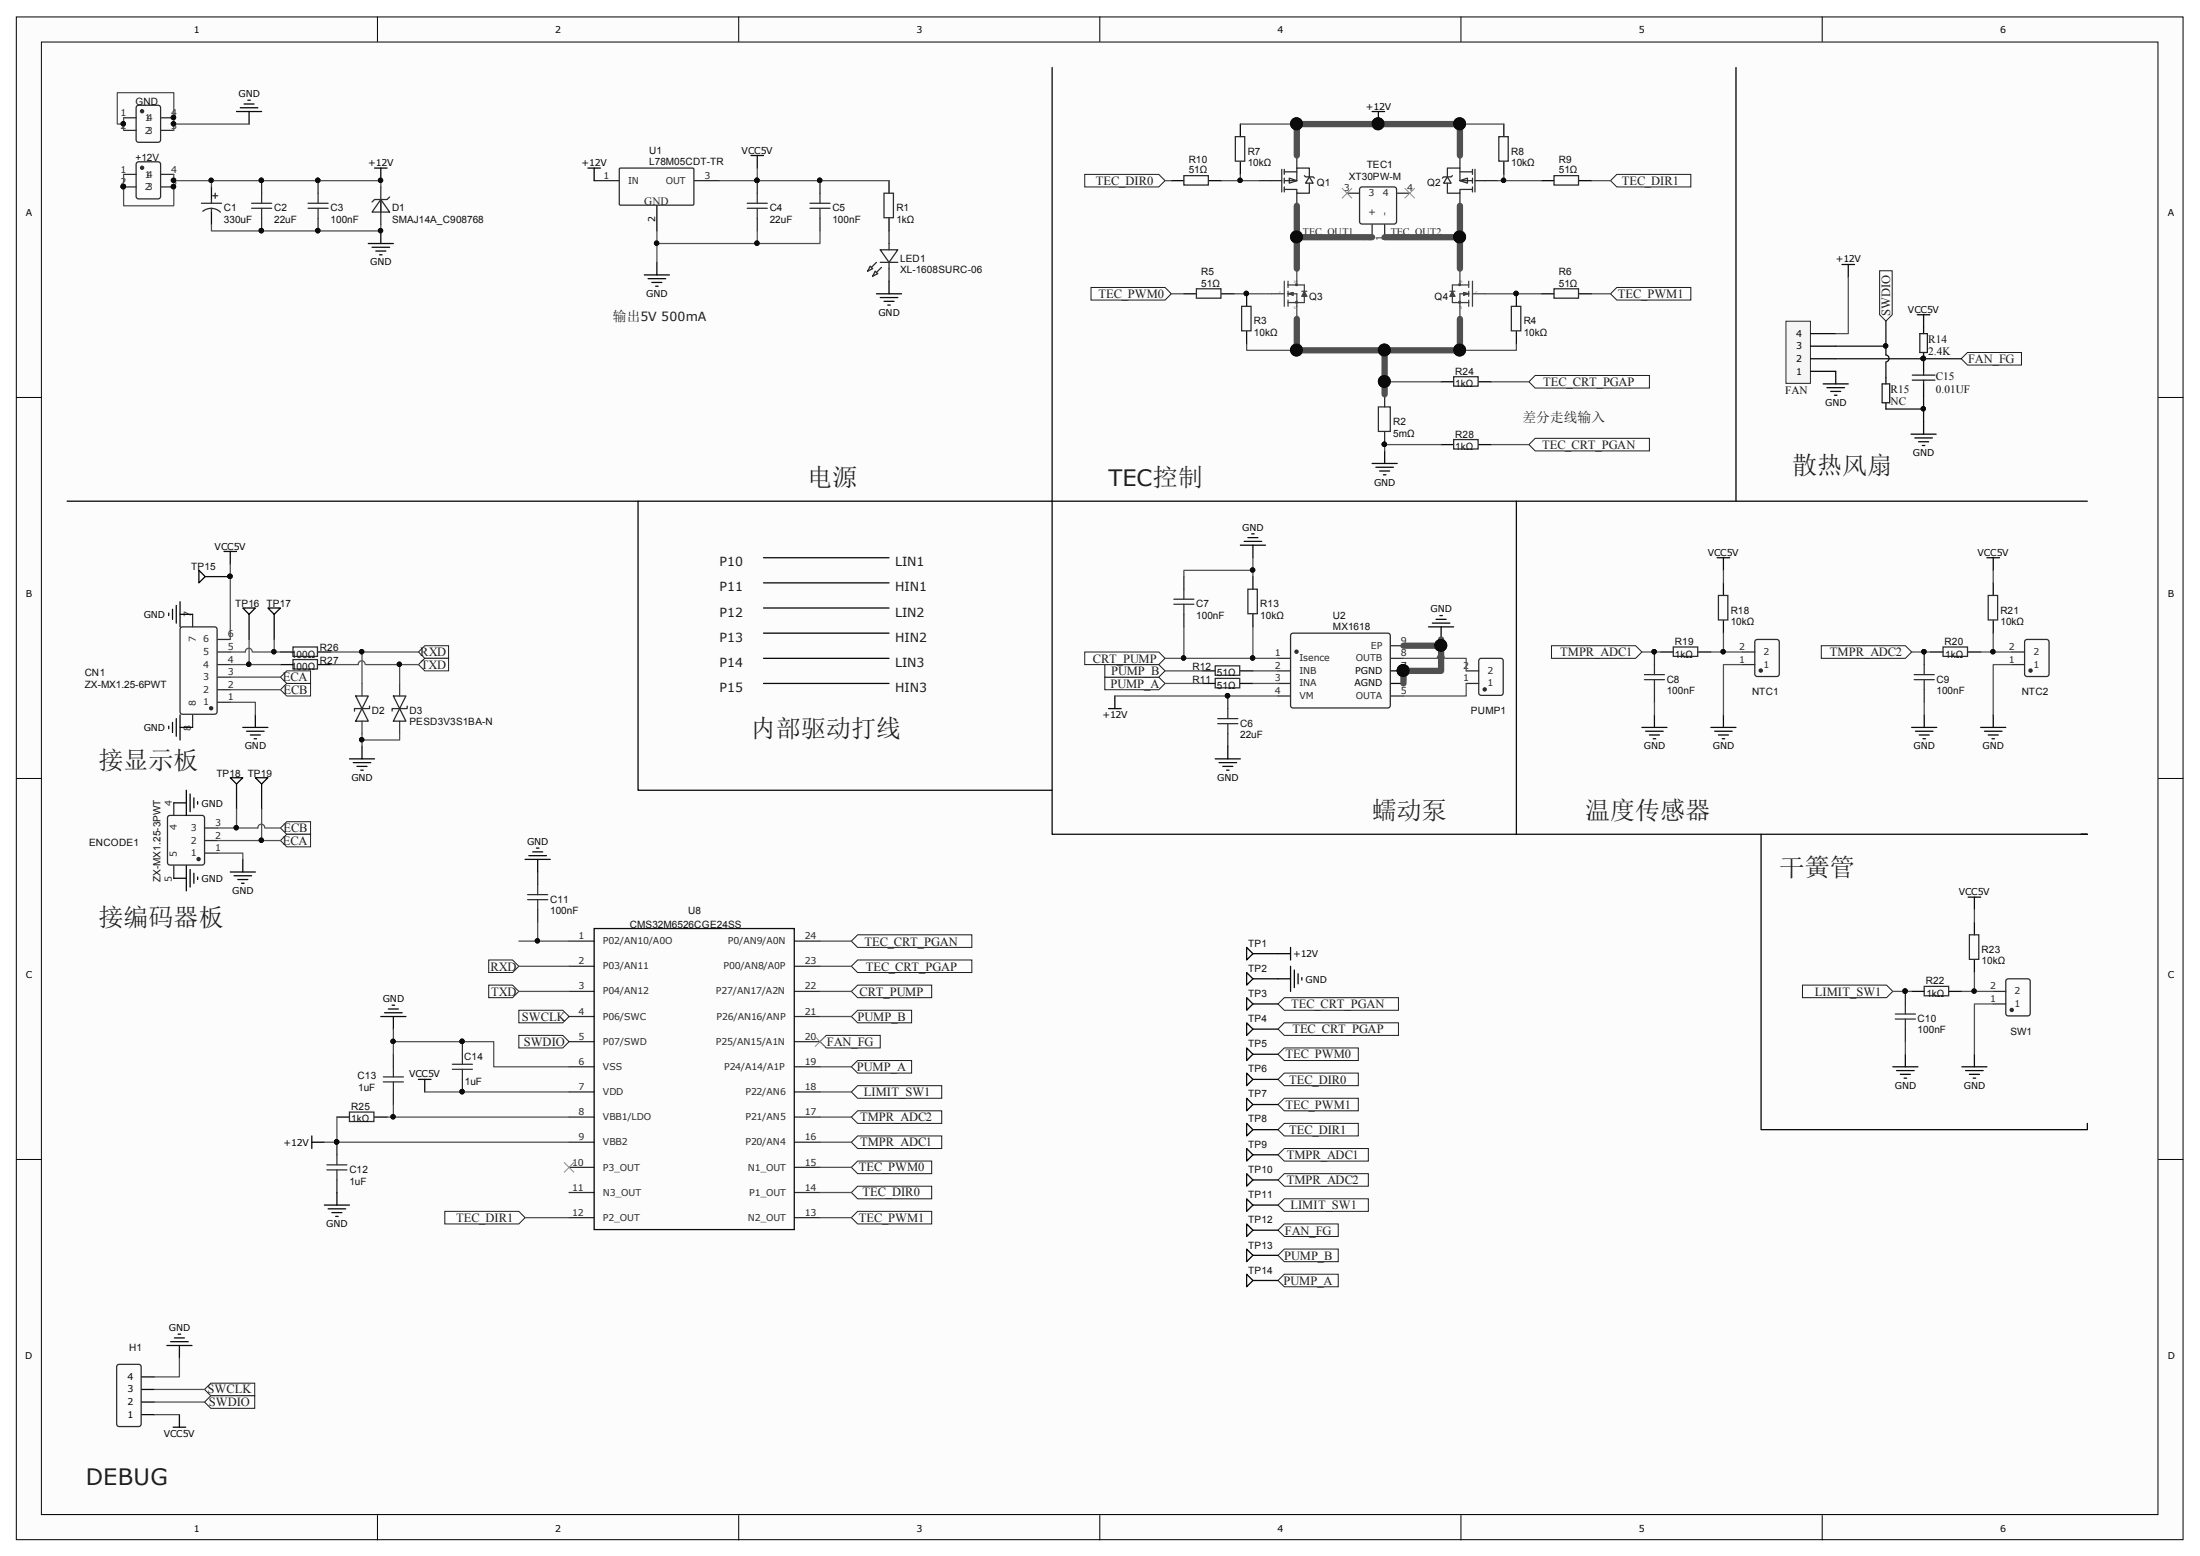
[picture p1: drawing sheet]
<svg xmlns="http://www.w3.org/2000/svg" width="297mm" height="210mm" viewBox="0 0 297 210" stroke-linecap="round" stroke-linejoin="round" font-family="sans-serif">
<path d="M2.3 2.4h292.3v205.4h-292.3z" fill="#fcfcfc"/>
<path d="M2.2 2.3h292.4v205.5h-292.4z" fill="none" stroke="#000" stroke-width=".13"/>
<path d="M5.7 5.8h285.6v198.6h-285.6z" fill="#fcfcfc"/>
<g fill="none" stroke="#000" stroke-width=".13">
<path d="M5.6 5.7h285.7v198.7h-285.7zM50.9 2.2v3.4M99.7 2.2v3.4M148.4 2.2v3.4M197.2 2.2v3.4M245.9 2.2v3.4M2.2 53.6h3.4M291.3 53.6h3.4M2.2 105.1h3.4M291.3 105.1h3.4M2.2 156.5h3.4M291.3 156.5h3.4"/>
<path d="M50.9 204.5v3.4M99.7 204.5v3.4M148.4 204.5v3.4M197.2 204.5v3.4M245.9 204.5v3.4"/>
</g>
<g fill="none" stroke="#292929" stroke-width=".17">
<path d="M27.2 27.4h2.7M27.4 28.5a1.78 1.78 0 0 1 2.3 .1M28.5 26.9v.5M28.5 28.1v.5M28.7 26.4h.7M29 26.1v.7M35.3 24.4v1.7M35.3 29.5v1.7M42.9 24.4v1.7M42.9 29.5v1.7M51.4 26.9l1.2 1.7h-2.4zM51.4 25.2v5.1"/>
<path d="M52.6 26.6l-.4 .3h-1.6l-.4 .4M80.2 24.4h3.4M83.6 22.7h10v4.9h-10zM93.7 24.4h3.4M102.2 24.4v1.7M102.2 29.5v1.7M110.7 24.4v1.7M110.7 29.5v1.7M117.4 35.9l.4 .4-.7 .3zM118.1 36.6l.4 .3-.7 .4zM118.3 35.4l-.7 .7M118.8 33.7h2.4l-1.2 1.7z"/>
<path d="M118.8 35.4h2.4M119 36.1l-.7 .7M119.3 26.1h1.3v3.3h-1.3zM120 31.2v2.5M120 35.4v2.5M161.5 39h3.3v1.2h-3.3zM169.9 24.4h3.1M173 22.8v3.1M173.3 23.2h1.7M173.3 22.8v.7M173.3 24v.7M173.3 25.2v.7"/>
<path d="M174 24l1 .4-1 .3zM175 21v1.7M175 26.1v1.7M176 23.7l.2 .2h1l.2 .1M176.7 23.9l.5 .8h-1zM176.7 24.7v1.4h-1.7v-.5h-1.7M176.7 23.9v-1.2h-1.7v1.7h-1.7M181.8 26.1h1.7M183.7 25.3l4.5-.1 .2 .2 .1 4.5-.2 .3h-4.5l-.3-.1v-4.5zM185.2 30.3v1.7M186.9 30.3v1.7M188.6 26.1h1.7"/>
<path d="M195.3 23.9l.6 .8h-1.1zM195.3 24.7v1.4h1.7v-.5h1.7M195.3 23.9v-1.2h1.7v1.7h1.7M196 23.7l-.1 .2h-1.1l-.1 .1M197 24.4l1.1-.4v.7zM197 23.2h1.7M197 21v1.7M197 26.1v1.7M198.7 22.8v.7M198.7 24v.7M198.7 25.2v.7M199.1 24.4h3"/>
<path d="M199.1 22.8v3.1M209.7 39h3.3v1.2h-3.3zM167.6 41.3h1.2v3.3h-1.2zM204 41.3h1.3v3.3h-1.3z"/>
</g>
<g fill="none" stroke="#000" stroke-width=".17">
<path d="M31.9 15h3.4M32.4 14.5h2.4M32.9 14h1.4M33.4 13.5h.4M33.6 15v1.7M185.2 15h1.7M186 15v1.7M28.5 25.2v1.7M28.5 28.6v1.7M49.7 32.9h3.4M50.2 33.4h2.4M50.6 22.7h1.6"/>
<path d="M50.7 33.9h1.4M51.2 34.4h.4M51.4 22.7v1.7M51.4 31.2v1.7M79.3 22.7h1.7M80.2 22.7v1.7M87 37.1h3.4M87.5 37.6h2.3M88 38.1h1.3M88.5 38.6h.3M88.7 27.8v3.4M88.7 35.4v1.7"/>
<path d="M101.4 21h1.7M102.2 21v1.7M118.3 39.6h3.4M120 24.4v1.7M120 29.5v1.7M120 37.9v1.7M159.8 39.6h1.7M164.9 39.6h1.7M168.3 39.6v1.7M204.7 39.6v1.7M208 39.6h1.7M213.1 39.6h1.7"/>
<path d="M118.8 40.2h2.4M119.3 40.7h1.4M119.8 41.2h.4M168.3 44.7v1.7M204.7 44.7v1.7M185.2 62.5h3.4M185.7 63.1h2.4M186.2 63.6h1.4M186.7 64.1h.3M186.9 60.8v1.7"/>
</g>
<g fill="none" stroke="#303030" stroke-width=".17">
<path d="M34 28.1h2.7M34 27.4h2.7M35.3 26.1v1.3M35.3 28.1v1.4M41.6 28.1h2.7M41.6 27.4h2.7M42.9 26.1v1.3M42.9 28.1v1.4M100.8 28.1h2.8M100.8 27.4h2.8M102.2 26.1v1.3M102.2 28.1v1.4"/>
<path d="M109.3 28.1h2.7M109.3 27.4h2.7M110.7 26.1v1.3M110.7 28.1v1.4"/>
</g>
<g fill="#0e0e0e" stroke="#0e0e0e" stroke-width=".13">
<circle cx="35.3" cy="31.1" r=".3"/>
<circle cx="35.3" cy="24.3" r=".3"/>
<circle cx="42.9" cy="31.1" r=".3"/>
<circle cx="42.9" cy="24.3" r=".3"/>
<circle cx="51.4" cy="31.1" r=".3"/>
<circle cx="51.4" cy="24.3" r=".3"/>
<circle cx="102.2" cy="24.3" r=".3"/>
<circle cx="110.6" cy="24.3" r=".3"/>
<circle cx="186" cy="16.7" r=".8"/>
<circle cx="168.2" cy="39.6" r=".3"/>
<circle cx="204.6" cy="39.6" r=".3"/>
</g>
<g fill="none" stroke="#434343" stroke-width=".17">
<path d="M171.6 39.6h1.7M173.3 37.9v3.4M173.8 38.5h2.2v1.1M173.8 39.6h1.2v3.4M173.8 37.9v.9M173.8 39.3v.7M173.8 39.6l.7 .2M174.2 39.6l.3 .2M174.5 39.5l-.7 .1M174.5 39.5v.3M174.5 39.5l-.5 .1 .5 .2M175 36.3v2.2"/>
<path d="M175.7 39.3h.7M176 39.8v1h-2.2M176 39.3l.4 .7h-.7zM176 39.6l.2 .4M176 39.6l-.1 .4M176 39.6l.2 .2M176 39.6l-.1 .2M195.7 39.3h.7M196 39.8v1h2.2M196 39.3l.4 .7h-.7zM196 39.6l-.1 .4M196 39.6l.2 .4"/>
<path d="M196 39.6l-.1 .2M196 39.6l.2 .2M197 36.3v2.2M197.5 39.5l.7 .1M197.5 39.5v.3M197.5 39.5l.6 .1-.6 .2M197.9 39.6l-.4 .2M198.2 38.5h-2.2v1.1M198.2 39.6h-1.2v3.4M198.2 37.9v.9M198.2 39.3v.7M198.2 39.6l-.7 .2"/>
<path d="M198.7 39.6h1.7M198.7 37.9v3.4M173.8 40.5v.8M198.2 40.5v.8"/>
<circle cx="175" cy="38.4" r=".13"/>
<circle cx="197" cy="38.4" r=".13"/>
<circle cx="175" cy="40.8" r=".13"/>
<circle cx="197" cy="40.8" r=".13"/>
</g>
<g fill="#fefefe" stroke="#1c1c1c" stroke-width=".13">
<path d="M147.3 38.8h9.9l.9 .8-.9 .9h-9.9z" fill-rule="evenodd"/>
<path d="M218.2 38.8h10v1.7h-10l-.8-.9z" fill-rule="evenodd"/>
</g>
<path d="M167.4 16.7v1.7M203 16.7v1.7M158.1 24.4h1.7M163.2 24.4h1.7M167.4 21.8v1.7M203 21.8v1.7M208 24.4h1.7M213.1 24.4h1.7" fill="none" stroke="#000" stroke-width=".17"/>
<path d="M166.7 18.4h1.3v3.3h-1.3zM202.3 18.4h1.3v3.3h-1.3zM159.8 23.7h3.3v1.3h-3.3zM209.7 23.7h3.3v1.3h-3.3z" fill="none" stroke="#292929" stroke-width=".17"/>
<g fill="#fefefe" stroke="#1c1c1c" stroke-width=".13">
<path d="M146.4 23.5h10l.8 .9-.8 .8h-10z" fill-rule="evenodd"/>
<path d="M217.4 24.4l.8-.9h10v1.7h-10z" fill-rule="evenodd"/>
</g>
<g fill="none" stroke="#292929" stroke-width=".17">
<path d="M159.8 77.8v1.7M168.4 79.5h1.3v3.3h-1.3zM159.8 82.9v1.7M164 91.5h3.3v1.3h-3.3zM164 89.9h3.3v1.2h-3.3zM165.7 93.9v1.7M165.7 99v1.7M172.5 88.8h1.7M172.5 90.5h1.7M172.5 92.2h1.7M172.5 93.9h1.7M174.3 85.5h13.2l.1 .3v9.6l-.3 .1h-13l-.1-.3v-9.4z"/>
<path d="M187.7 88.8h1.7M187.7 93.9h1.7M187.7 87.1h1.7M197.9 90.5h1.7M197.9 92.2h1.7M199.7 88.9l2.8-.1 .3 .2 .1 4.5-.2 .3h-2.8l-.3-.1v-4.5z"/>
</g>
<g fill="#292929" stroke="#292929" stroke-width=".17">
<circle cx="175" cy="87.9" r=".21"/>
<circle cx="200.4" cy="93" r=".21"/>
</g>
<g fill="none" stroke="#000" stroke-width=".17">
<path d="M167.4 73.6h3.4M167.9 73.1h2.4M168.4 72.5h1.4M168.9 72h.4M169.1 73.6v1.7M169.1 77.8v1.7M149.6 95.6h1.7M150.5 93.9v1.7M162.3 92.2h1.7M162.3 90.5h1.7M167.4 92.2h1.7M167.4 90.5h1.7"/>
<path d="M169.1 82.9v1.7M187.7 92.2h1.7M187.7 90.5h1.7M192.8 84.6h3.4M193.3 84.1h2.4M193.8 83.6h1.4M194.3 83.1h.4M194.5 84.6v1.7M164 102.4h3.4M164.5 102.9h2.4M165 103.4h1.4M165.5 103.9h.4"/>
<path d="M165.7 100.7v1.7"/>
</g>
<g fill="#0e0e0e" stroke="#0e0e0e" stroke-width=".13">
<circle cx="189.4" cy="90.5" r=".8"/>
<circle cx="165.7" cy="93.9" r=".3"/>
</g>
<path d="M159.8 79.5v1.4M158.4 81.5h2.7M158.4 80.9h2.7M159.8 81.5v1.4M164.4 97.7h2.7M164.4 97h2.7M165.7 95.6v1.4M165.7 97.7v1.3" fill="none" stroke="#303030" stroke-width=".17"/>
<g fill="#fefefe" stroke="#1c1c1c" stroke-width=".13">
<path d="M149.1 91.4h7.3l.8 .8-.8 .9h-7.3z" fill-rule="evenodd"/>
<path d="M149.1 89.7h7.3l.8 .8-.8 .9h-7.3z" fill-rule="evenodd"/>
<path d="M146.4 88h10l.8 .8-.8 .9h-10z" fill-rule="evenodd"/>
</g>
<path d="M248.6 35.7h1.7M249.5 35.7v1.7" fill="none" stroke="#000" stroke-width=".17"/>
<path d="M264.7 48.4l.8-.8h7.3v1.7h-7.3z" fill-rule="evenodd" fill="#fefefe" stroke="#1c1c1c" stroke-width=".13"/>
<g fill="none" stroke="#000" stroke-width=".17">
<path d="M142 9.1v103.5h139.7h-.8M234.3 9.1v58.5M9.1 67.6h272.6M204.7 67.6v45M231.8 75.3h1.7M232.6 75.3v1.7M232.6 78.7v1.7M221.6 98.2h3.4M222.1 98.7h2.4M222.6 99.2h1.4M223.1 99.7h.4M223.3 96.5v1.7"/>
<path d="M224.1 88h1.7M229.2 88h1.7M230.9 98.2h3.4M231.4 98.7h2.4M231.9 99.2h1.4M232.4 99.7h.4M232.6 83.7v1.7M232.6 96.5v1.7"/>
</g>
<path d="M223.3 88v1.7M223.3 93.1v1.7M225.8 87.3h3.3v1.3h-3.3zM231.9 80.4h1.3v3.3h-1.3zM235.1 89.7h1.7M235.1 88h1.7M237 86.3h2.8l.3 .2v4.5l-.1 .2-2.8 .1-.3-.2-.1-4.5z" fill="none" stroke="#292929" stroke-width=".17"/>
<circle cx="237.6" cy="90.5" r=".21" fill="#292929" stroke="#292929" stroke-width=".17"/>
<path d="M221.9 91.7h2.7M221.9 91h2.7M223.3 89.7v1.3M223.3 91.7v1.4" fill="none" stroke="#303030" stroke-width=".17"/>
<circle cx="223.3" cy="87.9" r=".3" fill="#0e0e0e" stroke="#0e0e0e" stroke-width=".13"/>
<g fill="#fefefe" stroke="#1c1c1c" stroke-width=".13">
<path d="M209.4 87.1h11.4l.8 .9-.8 .8h-11.4z" fill-rule="evenodd"/>
<path d="M245.8 87.1h11.4l.8 .9-.8 .8h-11.4z" fill-rule="evenodd"/>
</g>
<g fill="none" stroke="#000" stroke-width=".17">
<path d="M268.2 75.3h1.7M269 75.3v1.7M269 78.7v1.7M258 98.2h3.4M258.5 98.7h2.4M259 99.2h1.4M259.5 99.7h.4M259.7 96.5v1.7M260.6 88h1.6M265.6 88h1.7M267.3 98.2h3.4M267.8 98.7h2.4"/>
<path d="M268.3 99.2h1.4M268.8 99.7h.4M269 83.7v1.7M269 96.5v1.7"/>
</g>
<path d="M258.4 91.7h2.7M258.4 91h2.7M259.7 89.7v1.3M259.7 91.7v1.4" fill="none" stroke="#303030" stroke-width=".17"/>
<path d="M259.7 88v1.7M259.7 93.1v1.7M262.2 87.3h3.3v1.3h-3.3zM268.3 80.4h1.3v3.3h-1.3zM271.6 89.7h1.7M271.6 88h1.7M273.4 86.3h2.8l.3 .2 .1 4.5-.2 .2-2.8 .1-.3-.2v-4.5z" fill="none" stroke="#292929" stroke-width=".17"/>
<circle cx="259.7" cy="87.9" r=".3" fill="#0e0e0e" stroke="#0e0e0e" stroke-width=".13"/>
<circle cx="274.1" cy="90.5" r=".21" fill="#292929" stroke="#292929" stroke-width=".17"/>
<path d="M243.3 132.9h11.3l.9 .9-.9 .8h-11.3z" fill-rule="evenodd" fill="#fefefe" stroke="#1c1c1c" stroke-width=".13"/>
<g fill="none" stroke="#000" stroke-width=".17">
<path d="M194.5 51.5h1.7M199.6 51.5h1.7M237.7 112.6v39.8h44v-.8M80.2 125.3h27v40.6h-27zM258 133.8h1.7M263.1 133.8h1.7M265.6 121.1h1.7M266.5 121.1v1.7M266.5 124.5v1.6M266.5 129.5v1.7M255.5 144h3.4M256 144.5h2.4"/>
<path d="M256.5 145h1.3M257 145.5h.3M257.2 142.3v1.7M264.8 144h3.4M265.3 144.5h2.4M265.8 145h1.4M266.3 145.5h.3M266.5 142.3v1.7"/>
</g>
<path d="M72.6 119.4v1.3M71.2 121.4h2.7M71.2 120.7h2.7M72.6 121.4v1.4M255.8 137.5h2.7M255.8 136.8h2.7M257.2 135.5v1.3M257.2 137.5v1.4" fill="none" stroke="#303030" stroke-width=".17"/>
<g fill="none" stroke="#292929" stroke-width=".17">
<path d="M196.2 50.8h3.3v1.3h-3.3zM72.6 117.7v1.7M72.6 122.8v1.7M76.8 133.8h3.4M76.8 127h3.4M76.8 130.4h3.4M76.8 137.2h3.4M107.3 133.8h3.4M107.3 127h3.4M107.3 130.4h3.4M107.3 137.2h3.4M257.2 133.8v1.7"/>
<path d="M257.2 138.9v1.7M259.7 133.1h3.3v1.3h-3.3zM265.8 126.1h1.3v3.4h-1.3zM269 135.5h1.7M269 133.8h1.7M270.9 132.1h2.8l.3 .2v4.5l-.2 .2-2.7 .1-.3-.2-.1-4.5zM76.8 140.6h3.4M76.8 144h3.4M76.8 147.4h3.4M76.8 150.7h3.4M76.8 154.1h3.4M76.8 157.5h3.4"/>
<path d="M107.3 140.6h3.4M107.3 144h3.4M107.3 147.4h3.4M107.3 150.7h3.4M107.3 154.1h3.4M107.3 157.5h3.4M76.8 160.9h3.4M76.8 164.3h3.4M107.3 160.9h3.4M107.3 164.3h3.4"/>
</g>
<circle cx="257.1" cy="133.7" r=".3" fill="#0e0e0e" stroke="#0e0e0e" stroke-width=".13"/>
<circle cx="271.5" cy="136.3" r=".21" fill="#292929" stroke="#292929" stroke-width=".17"/>
<g fill="#fefefe" stroke="#1c1c1c" stroke-width=".13">
<path d="M114.9 157.5l.9-.8h9.9v1.7h-9.9z" fill-rule="evenodd"/>
<path d="M115.8 163.5h9.9v1.7h-9.9l-.9-.9z" fill-rule="evenodd"/>
<path d="M115.8 160.1h9.9v1.7h-9.9l-.9-.9z" fill-rule="evenodd"/>
<path d="M60 163.5h10l.9 .8-.9 .9h-10z" fill-rule="evenodd"/>
</g>
<g fill="none" stroke="#000" stroke-width=".17">
<path d="M51.4 137.2h3.4M51.9 136.7h2.4M52.4 136.2h1.4M52.9 135.6h.4M53.1 137.2v1.7M42.1 153.3v1.7M42.1 154.1h1.7M45.5 150.7h1.7M50.6 150.7h1.6M56.5 145.7h1.7M57.3 145.7v1.7M43.8 162.6h3.4"/>
<path d="M44.3 163.1h2.4M44.8 163.6h1.3M45.3 164.1h.3M45.5 160.9v1.7"/>
</g>
<path d="M45.5 154.1v1.7M45.5 159.2v1.7M47.2 150.1h3.3v1.2h-3.3zM53.1 142.3v1.7M53.1 147.4v1.7M62.4 140.6v1.7M62.4 145.7v1.7" fill="none" stroke="#292929" stroke-width=".17"/>
<path d="M44.1 157.9h2.7M44.1 157.2h2.7M45.5 155.8v1.4M45.5 157.9v1.3M51.7 145.3h2.7M51.7 146h2.7M53.1 144v1.3M53.1 146v1.4M61 143.6h2.8M61 144.3h2.8M62.4 142.3v1.3M62.4 144.3v1.4" fill="none" stroke="#303030" stroke-width=".17"/>
<g fill="#0e0e0e" stroke="#0e0e0e" stroke-width=".13">
<circle cx="45.4" cy="154.1" r=".3"/>
<circle cx="62.4" cy="140.5" r=".3"/>
<circle cx="62.4" cy="147.3" r=".3"/>
</g>
<g fill="#fefefe" stroke="#1c1c1c" stroke-width=".13">
<path d="M114.9 154.1l.9-.8h11.3v1.7h-11.3z" fill-rule="evenodd"/>
<path d="M114.9 150.7l.9-.8h11.3v1.7h-11.3z" fill-rule="evenodd"/>
<path d="M114.9 130.4l.9-.9h15.4v1.7h-15.4z" fill-rule="evenodd"/>
<path d="M110.7 140.6l.8-.9h7.3v1.7h-7.3z" fill-rule="evenodd"/>
<path d="M114.9 144l.9-.9h7.2v1.7h-7.2z" fill-rule="evenodd"/>
<path d="M114.9 137.2l.9-.9h7.2v1.7h-7.2z" fill-rule="evenodd"/>
<path d="M114.9 133.8l.9-.9h9.9v1.7h-9.9z" fill-rule="evenodd"/>
</g>
<path d="M15.9 184.2l2.8-.1 .3 .2v7.9l-.1 .3h-2.8l-.3-.2-.1-7.9z" fill="none" stroke="#292929" stroke-width=".17"/>
<path d="M19.1 190.9h1.7M19.1 189.2h1.7M19.1 187.5h1.7M19.1 185.8h1.7M22.5 181.6h3.4M23 181.1h2.4M23.4 192.6h1.7M23.5 180.5h1.4M24 180h.4M24.2 181.6v1.7M24.2 190.9v1.7" fill="none" stroke="#000" stroke-width=".17"/>
<g fill="#fefefe" stroke="#1c1c1c" stroke-width=".13">
<path d="M27.6 187.5l.9-.8h5.9v1.7h-5.9z" fill-rule="evenodd"/>
<path d="M27.6 189.2l.9-.8h5.9v1.6h-5.9z" fill-rule="evenodd"/>
<path d="M70 136.3h6l.8 .9-.8 .8h-6z" fill-rule="evenodd"/>
<path d="M70 139.7h6l.8 .9-.8 .8h-6z" fill-rule="evenodd"/>
</g>
<path d="M30.2 74.4h1.7M31.1 74.4v1.7" fill="none" stroke="#000" stroke-width=".17"/>
<g fill="#fefefe" stroke="#1c1c1c" stroke-width=".13">
<path d="M66 129.5h3.2l.8 .9-.8 .8h-3.2z" fill-rule="evenodd"/>
<path d="M66 132.9h3.2l.8 .9-.8 .8h-3.2z" fill-rule="evenodd"/>
<path d="M56.5 88l.8-.9h3.2v1.7h-3.2z" fill-rule="evenodd"/>
<path d="M56.5 89.7l.8-.9h3.2v1.7h-3.2z" fill-rule="evenodd"/>
</g>
<g fill="none" stroke="#000" stroke-width=".17">
<path d="M32.8 98.2h3.4M33.3 98.7h2.3M33.8 99.2h1.3M34.3 99.7h.3M34.5 96.5v1.7M37.9 88h1.6M37.9 89.7h1.6M42.9 88h1.7M42.9 89.7h1.7M31.1 117.7h3.4M31.6 118.2h2.4M32.1 118.7h1.3"/>
<path d="M32.6 119.2h.3M32.8 116v1.7"/>
</g>
<path d="M39.5 87.3h3.3v1.3h-3.3zM39.5 89h3.3v1.3h-3.3z" fill="none" stroke="#292929" stroke-width=".17"/>
<g fill="#fefefe" stroke="#1c1c1c" stroke-width=".13">
<path d="M37.9 111.7l.8-.8h3.2v1.7h-3.2z" fill-rule="evenodd"/>
<path d="M37.9 113.4l.8-.8h3.2v1.7h-3.2z" fill-rule="evenodd"/>
<path d="M38.7 90.5h3.2v1.7h-3.2l-.8-.8z" fill-rule="evenodd"/>
<path d="M38.7 92.2h3.2v1.7h-3.2l-.8-.8z" fill-rule="evenodd"/>
</g>
<path d="M48.9 92.2v1.7M48.9 97.3v1.7M53.9 92.2v1.7M53.9 97.3v1.7" fill="none" stroke="#434343" stroke-width=".17"/>
<path d="M196.2 59.3h3.3v1.3h-3.3zM48 93.9h1.7l-.8 1.7zM48.9 95.6l.8 1.7h-1.7zM49.9 95.3v.3h-2.1v.4M53.1 93.9h1.7l-.9 1.7zM53.9 95.6l.9 1.7h-1.7zM55 95.3v.3h-2.1v.4" fill="none" stroke="#292929" stroke-width=".17"/>
<path d="M194.5 60h1.7M199.6 60h1.7M47.2 102.4h3.4M47.7 102.9h2.3M48.2 103.4h1.3M48.7 103.9h.3M48.9 100.7v1.7M70.9 116h3.4M71.4 115.5h2.4M71.9 115h1.3M72.4 114.4h.3M72.6 116v1.7" fill="none" stroke="#000" stroke-width=".17"/>
<path d="M76.1 156.9l1.4 1.3M77.5 156.9l-1.4 1.3" fill="none" stroke="#8d8d8d" stroke-width=".13"/>
<g fill="#fefefe" stroke="#1c1c1c" stroke-width=".13">
<path d="M206.4 60l.8-.8h15.4v1.6h-15.4z" fill-rule="evenodd"/>
<path d="M207.2 50.7h15.4v1.7h-15.4l-.8-.9z" fill-rule="evenodd"/>
<path d="M115.8 126.1h15.4v1.7h-15.4l-.9-.8z" fill-rule="evenodd"/>
</g>
<path d="M181.1 25.4l1.4 1.4M182.5 25.4l-1.4 1.4M189.6 25.4l1.3 1.4M190.9 25.4l-1.3 1.4" fill="none" stroke="#8d8d8d" stroke-width=".13"/>
<path d="M114.9 147.4l.9-.9h11.3v1.7h-11.3z" fill-rule="evenodd" fill="#fefefe" stroke="#1c1c1c" stroke-width=".13"/>
<g fill="none" stroke="#292929" stroke-width=".17">
<path d="M16.7 15.9h1.7M16.7 17.6h1.7M18.5 14.2h2.8l.3 .2 .1 4.5-.2 .3h-2.8l-.3-.2v-4.5zM21.8 15.9h1.7M21.8 17.6h1.7M16.7 23.5h1.7M16.7 25.2h1.7M18.5 21.9l2.8-.1 .3 .2 .1 4.5-.2 .3h-2.8l-.3-.1v-4.5zM21.8 23.5h1.7M21.8 25.2h1.7M24.5 84.6h4.5l.3 .2v11.2l-.2 .3-4.5 .1-.3-.2v-11.3zM26 82.9v1.7"/>
<path d="M26 96.5v1.7M29.4 86.3h1.7M29.4 88h1.7M29.4 89.7h1.7M29.4 91.4h1.7M29.4 93.1h1.7M29.4 94.8h1.7M22.8 110.1l4.5-.1 .3 .2v6.2l-.2 .3h-4.5l-.2-.1-.1-6.2zM23.5 108.3v1.7M23.5 116.8v1.7M27.7 115.1h1.7M27.7 113.4h1.7"/>
<path d="M27.7 111.7h1.7"/>
</g>
<g fill="#292929" stroke="#292929" stroke-width=".17">
<circle cx="28.5" cy="95.6" r=".21"/>
<circle cx="26.8" cy="115.9" r=".21"/>
<circle cx="19.2" cy="15" r=".21"/>
<circle cx="19.2" cy="22.6" r=".21"/>
</g>
<g fill="#0e0e0e" stroke="#0e0e0e" stroke-width=".13">
<circle cx="23.4" cy="15.9" r=".3"/>
<circle cx="16.6" cy="25.2" r=".3"/>
<circle cx="23.4" cy="25.2" r=".3"/>
</g>
<path d="M110 139.9l1.3 1.3M111.3 139.9l-1.3 1.3" fill="none" stroke="#8d8d8d" stroke-width=".13"/>
<g fill="none" stroke="#000" stroke-width=".17">
<path d="M22.8 82.7v.4M22.8 98v.3M23.3 82.2v1.4M23.3 97.5v1.3M23.8 81.7v2.4M23.8 97v2.4M24.3 81.2v3.4M24.3 96.5v3.4M24.3 82.9h1.7M24.3 98.2h1.7M23.5 118.5h1.6M23.5 108.3h1.6"/>
<path d="M25.1 106.6v3.4M25.1 116.8v3.4M25.7 107.2v2.3M25.7 117.3v2.4M26.2 107.7v1.3M26.2 117.8v1.4M26.7 108.2v.3M26.7 118.3v.4M168.3 127.8l.8 .9-.8 .8zM168.3 131.2l.8 .9-.8 .8zM168.3 134.6l.8 .9-.8 .8zM168.3 138l.8 .9-.8 .8z"/>
<path d="M169.1 128.7h5.1M169.1 132.1h5.1M169.1 135.5h3.4M169.1 138.9h3.4M174.2 127.8v1.7M174.2 130.4v3.4M174.7 130.9v2.4M175.2 131.4v1.4M175.7 131.9v.4M168.3 141.4l.8 .9-.8 .8zM168.3 144.8l.8 .9-.8 .8zM168.3 148.2l.8 .9-.8 .8z"/>
<path d="M168.3 151.6l.8 .8-.8 .9zM169.1 142.3h3.4M169.1 145.7h3.4M169.1 149.1h3.4M169.1 152.4h3.4"/>
</g>
<g fill="#fefefe" stroke="#1c1c1c" stroke-width=".13">
<path d="M172.5 135.5l.8-.9h15.4v1.7h-15.4z" fill-rule="evenodd"/>
<path d="M173.3 138h15.4v1.7h-15.4l-.8-.8z" fill-rule="evenodd"/>
<path d="M173.3 141.4h10v1.7h-10l-.8-.8z" fill-rule="evenodd"/>
<path d="M173.3 144.8h10v1.7h-10l-.8-.8z" fill-rule="evenodd"/>
<path d="M172.5 149.1l.8-.9h10v1.7h-10z" fill-rule="evenodd"/>
<path d="M172.5 152.4l.8-.8h10v1.7h-10z" fill-rule="evenodd"/>
</g>
<path d="M168.3 155l.8 .8-.8 .9zM168.3 158.4l.8 .8-.8 .9zM169.1 155.8h3.4M169.1 159.2h3.4" fill="none" stroke="#000" stroke-width=".17"/>
<g fill="#fefefe" stroke="#1c1c1c" stroke-width=".13">
<path d="M172.5 155.8l.8-.8h11.4v1.7h-11.4z" fill-rule="evenodd"/>
<path d="M172.5 159.2l.8-.8h11.4v1.7h-11.4z" fill-rule="evenodd"/>
</g>
<path d="M168.3 161.8l.8 .8-.8 .9zM169.1 162.6h3.4" fill="none" stroke="#000" stroke-width=".17"/>
<g fill="#fefefe" stroke="#1c1c1c" stroke-width=".13">
<path d="M172.5 162.6l.8-.8h11.4v1.7h-11.4z" fill-rule="evenodd"/>
<path d="M172.5 166l.8-.8h7.3v1.7h-7.3z" fill-rule="evenodd"/>
</g>
<g fill="none" stroke="#000" stroke-width=".17">
<path d="M86.1 67.6v39h55.9M103.1 75.3h16.9M103.1 78.7h16.9M103.1 82h16.9M103.1 85.4h16.9M103.1 88.8h16.9M103.1 92.2h16.9M168.3 165.2l.8 .8-.8 .9zM168.3 168.6l.8 .8-.8 .9zM168.3 171.9l.8 .9-.8 .8zM169.1 166h3.4M169.1 169.4h3.4"/>
<path d="M169.1 172.8h3.4"/>
</g>
<g fill="#fefefe" stroke="#1c1c1c" stroke-width=".13">
<path d="M172.5 169.4l.8-.8h7.3v1.7h-7.3z" fill-rule="evenodd"/>
<path d="M172.5 172.8l.8-.9h7.3v1.7h-7.3z" fill-rule="evenodd"/>
</g>
<g fill="none" stroke="#000" stroke-width=".17">
<path d="M246.1 51.8h3.4M246.6 52.3h2.3M247.1 52.8h1.3M247.6 53.3h.3M247.8 50.1v1.7M26.8 77l.9 .8-.9 .9zM27.7 77.8h3.4M32.8 82h1.7l-.9 .9zM33.6 82.9v3.4M36.2 82h1.7l-.9 .9zM37 82.9v3.4M31.1 104.9h1.7l-.9 .9z"/>
<path d="M31.9 105.8v3.4M34.5 104.9h1.7l-.9 .9zM35.3 105.8v3.4"/>
</g>
<g fill="#0e0e0e" stroke="#0e0e0e" stroke-width=".13">
<circle cx="31" cy="77.8" r=".3"/>
<circle cx="186.8" cy="60" r=".3"/>
</g>
<path d="M186 54.9h1.6v3.3h-1.6z" fill="none" stroke="#303030" stroke-width=".17"/>
<path d="M186.9 53.2v1.7M186.9 58.3v1.7" fill="none" stroke="#292929" stroke-width=".17"/>
<path d="M241.1 43.4h3.2v8.3h-3.2z" fill="#f5f5f5"/>
<path d="M241 43.3h3.3v8.4h-3.3z" fill="none" stroke="#262626" stroke-width=".13"/>
<g fill="none" stroke="#000" stroke-width=".17">
<path d="M244.4 50.1h3.4M244.4 48.4h3.4M244.4 46.7h3.4M244.4 45h3.4M254.5 51v.8M254.5 54.4v.8M257.9 58.6h3.4M258.4 59.1h2.4M258.8 42.5h1.7M258.9 59.6h1.4M259.6 42.5v2.5M259.6 47.6v2.5"/>
<path d="M259.6 51.8v1.7M259.6 56.9v1.7M259.5 60.1h.3"/>
</g>
<g fill="#0e0e0e" stroke="#0e0e0e" stroke-width=".13">
<circle cx="259.6" cy="48.4" r=".3"/>
<circle cx="28.5" cy="24.3" r=".3"/>
<circle cx="23.4" cy="16.7" r=".3"/>
<circle cx="35.3" cy="31.1" r=".3"/>
<circle cx="42.9" cy="31.1" r=".3"/>
<circle cx="51.4" cy="31.1" r=".3"/>
<circle cx="102.2" cy="24.3" r=".3"/>
<circle cx="102.2" cy="32.8" r=".3"/>
<circle cx="88.6" cy="32.8" r=".3"/>
<circle cx="110.6" cy="24.3" r=".3"/>
<circle cx="175" cy="32" r=".8"/>
<circle cx="197" cy="32" r=".8"/>
<circle cx="168.2" cy="39.6" r=".3"/>
<circle cx="204.6" cy="39.6" r=".3"/>
<circle cx="197" cy="47.2" r=".8"/>
<circle cx="175" cy="47.2" r=".8"/>
<circle cx="175" cy="16.7" r=".8"/>
<circle cx="186" cy="16.7" r=".8"/>
<circle cx="197" cy="16.7" r=".8"/>
<circle cx="167.4" cy="24.3" r=".3"/>
<circle cx="202.9" cy="24.3" r=".3"/>
<circle cx="194.5" cy="87.1" r=".8"/>
<circle cx="189.4" cy="90.5" r=".8"/>
<circle cx="165.7" cy="93.9" r=".3"/>
<circle cx="169.1" cy="88.8" r=".3"/>
<circle cx="169.1" cy="76.9" r=".3"/>
<circle cx="159.7" cy="88.8" r=".3"/>
<circle cx="186.8" cy="60" r=".3"/>
<circle cx="232.6" cy="87.9" r=".3"/>
<circle cx="223.3" cy="87.9" r=".3"/>
<circle cx="259.7" cy="87.9" r=".3"/>
<circle cx="269" cy="87.9" r=".3"/>
<circle cx="257.1" cy="133.7" r=".3"/>
<circle cx="266.4" cy="133.7" r=".3"/>
<circle cx="186.8" cy="51.5" r=".8"/>
<circle cx="45.4" cy="154.1" r=".3"/>
<circle cx="62.4" cy="147.3" r=".3"/>
<circle cx="53" cy="150.7" r=".3"/>
<circle cx="53" cy="140.5" r=".3"/>
<circle cx="62.4" cy="140.5" r=".3"/>
<circle cx="31" cy="77.8" r=".3"/>
<circle cx="48.8" cy="87.9" r=".3"/>
<circle cx="53.9" cy="89.6" r=".3"/>
<circle cx="48.8" cy="99.8" r=".3"/>
<circle cx="72.5" cy="127" r=".3"/>
<circle cx="16.6" cy="25.2" r=".3"/>
<circle cx="37" cy="87.9" r=".3"/>
<circle cx="33.6" cy="89.6" r=".3"/>
<circle cx="31.9" cy="111.7" r=".3"/>
<circle cx="35.3" cy="113.4" r=".3"/>
<circle cx="254.5" cy="46.7" r=".3"/>
<circle cx="259.6" cy="55.2" r=".3"/>
<circle cx="16.6" cy="16.7" r=".3"/>
<circle cx="23.4" cy="15.9" r=".3"/>
<circle cx="23.4" cy="25.2" r=".3"/>
<circle cx="23.4" cy="24.3" r=".3"/>
<circle cx="51.4" cy="24.3" r=".3"/>
<circle cx="42.9" cy="24.3" r=".3"/>
<circle cx="35.3" cy="24.3" r=".3"/>
<circle cx="186.8" cy="47.2" r=".8"/>
</g>
<path d="M254 51.8h1v2.6h-1zM258.1 51.3h3M258.1 50.6h3M259.1 45h1v2.6h-1zM259.6 50.1v.5M259.6 51.3v.5" fill="none" stroke="#1c1c1c" stroke-width=".17"/>
<g fill="none" stroke="#505050" stroke-width=".17">
<path d="M16.7 16.7h-.9v-4.2h7.7v5.1M16.7 15.9v1.7M23.5 16.7h10.1M167.4 16.7h7.6M197 16.7h6M16.7 23.5v4.3h6.8v-4.3M23.5 24.4h27.9v.8M28.5 30.3v.9h22.9v-.9M28.5 24.4v.8M88.7 31.2v4.2M102.2 22.7v1.7h-5.1M102.2 31.2v1.7h-13.5"/>
<path d="M102.2 24.4h17.8M110.7 31.2v1.7h-8.5M157.2 24.4h.9M158.1 39.6h1.7M164.9 24.4h2.5M166.6 39.6h5M167.4 23.5v.9h2.5M200.4 39.6h7.6M203 23.5v.9h-.9M203 24.4h5M214.8 39.6h2.6M214.8 24.4h2.6"/>
<path d="M249.5 37.4v7.6h-1.7M168.3 46.4v.9h6.7M186.9 51.5h7.6M194.5 60h-7.6v.8M201.3 51.5h5.1M201.3 60h5.1M204.7 46.4v.9h-7.7M31.1 76.1v10.2M169.1 77h-9.3v.8M169.1 75.3v2.5M232.6 77v1.7M269 77v1.7"/>
<path d="M31.1 94.8h3.4v1.7M31.1 89.7h6.8M31.1 91.4h6.8M31.1 93.1h6.8M33.6 86.3v3.4M34 88a.47 .47 0 0 0-.4-.5 .47 .47 0 0 0-.5 .5h-2M34.1 88h3.8M37 86.3v1.7M44.6 88h11.9M48.9 99v1.7M48.9 88v4.2M49.3 89.7a.47 .47 0 0 0-.5-.5 .47 .47 0 0 0-.5 .5h-3.7"/>
<path d="M49.4 89.7h7.1M53.9 99v.9h-5M53.9 89.7v2.5M150.5 93.9h22M157.2 88.8h2.6M157.2 90.5h5.1M157.2 92.2h5.1M159.8 84.6v4.2h9.3M169.1 84.6v4.2h3.4M169.1 90.5h3.4M169.1 92.2h3.4M194.9 88.8a.47 .47 0 0 0-.4-.5 .47 .47 0 0 0-.5 .5h-4.6"/>
<path d="M195 88.8h2.9v1.7M197.9 92.2v1.7h-8.5M221.6 88h2.5M223.3 94.8v1.7M230.9 88h1.7M232.6 85.4v2.6h2.5M235.1 89.7h-2.5v6.8M258 88h2.6M259.7 94.8v1.7M267.3 88h1.7M269 85.4v2.6h2.6M271.6 89.7h-2.6v6.8"/>
<path d="M29.4 115.1h3.4v.9M29.4 113.4h8.5M31.9 109.2v2.5M35.3 109.2v4.2M35.7 111.7a.47 .47 0 0 0-.4-.5 .47 .47 0 0 0-.5 .5h-5.4M35.8 111.7h2.1M53.1 138.9v3.4M70 133.8h6.8M70 130.4h6.8M70 127h2.6M72.6 124.5v2.5h4.2M110.7 133.8h4.2"/>
<path d="M110.7 130.4h4.2M110.7 127h4.2M110.7 137.2h4.2M255.5 133.8h2.5M264.8 133.8h1.7M266.5 131.2v2.6h2.5M266.5 122.8v1.7M269 135.5h-2.5v6.8M43.8 154.1h33M45.5 150.7v3.4M52.2 150.7h24.6M53.1 140.6h13.5v3.4h10.2"/>
<path d="M53.1 149.1v1.6M57.3 147.4h19.5M110.7 157.5h4.2M110.7 150.7h4.2M110.7 154.1h4.2M110.7 144h4.2M110.7 147.4h4.2M257.2 140.6v1.7M70.9 164.3h5.9M110.7 164.3h4.2M110.7 160.9h4.2M20.8 187.5h6.8"/>
<path d="M20.8 189.2h6.8M20.8 190.9h3.4M24.2 183.3v2.5h-3.4"/>
</g>
<path d="M175 21v-4.3h22v4.3M175 27.8v8.5M175 32h10.2M186.9 32h10.1M197 27.8v8.5M175 43v4.3h22v-4.3M186.9 47.3v5.9M194.5 86.3v.8h-5.1M194.5 87.1v3.4h-5.1v1.7" fill="none" stroke="#505050" stroke-width=".85"/>
<path d="M247.8 48.4h16.9M254.5 43.3v3.4h-6.7M254.5 46.7v1.2a.47 .47 0 0 1 .5 .5 .47 .47 0 0 1-.5 .4M254.5 48.9v2.1M254.5 55.2h5.1M259.6 53.5v3.4" fill="none" stroke="#0e0e0e" stroke-width=".17"/>
<path d="M253.7 36.5h1.7v6l-.9 .8-.8-.8z" fill-rule="evenodd" fill="#fefefe" stroke="#1c1c1c" stroke-width=".13"/>
<g font-size="3.4" fill="#1c1c1c">
<text x="109" y="65.6">电源</text>
<text x="241.9" y="63.9">散热风扇</text>
<text x="101.3" y="99.5">内部驱动打线</text>
<text x="13.3" y="103.7">接显示板</text>
<text x="185.2" y="110.5">蠕动泵</text>
<text x="213.9" y="110.5">温度传感器</text>
<text x="240.2" y="118.2">干簧管</text>
<text x="13.3" y="125">接编码器板</text>
</g>
<g font-size="3" fill="#1c1c1c">
<text x="149.6" y="65.6">TEC控制</text>
<text x="11.6" y="200.4">DEBUG</text>
</g>
<g font-size="1.9" fill="#1c1c1c">
<text x="82.7" y="43.3">输出5V 500mA</text>
<text x="205.5" y="56.9">差分走线输入</text>
</g>
<g font-size="1.7" fill="#1c1c1c">
<text x="147.9" y="25">TEC_DIR0</text>
<text x="218.9" y="25">TEC_DIR1</text>
<text x="148.3" y="40.2">TEC_PWM0</text>
<text x="218.4" y="40.2">TEC_PWM1</text>
<text x="255.1" y="42.7" transform="rotate(-90 255.1 42.7)">SWDIO</text>
<text x="208.3" y="52.1">TEC_CRT_PGAP</text>
<text x="265.6" y="49">FAN_FG</text>
<text x="208.1" y="60.5">TEC_CRT_PGAN</text>
<text x="97.1" y="76.4">P10</text>
<text x="120.8" y="76.4">LIN1</text>
<text x="97.1" y="79.8">P11</text>
<text x="97.1" y="83.2">P12</text>
<text x="120.8" y="79.8">HIN1</text>
<text x="120.8" y="83.2">LIN2</text>
<text x="56.7" y="88.6">RXD</text>
<text x="97.1" y="86.6">P13</text>
<text x="120.8" y="86.6">HIN2</text>
<text x="147.5" y="89.4">CRT_PUMP</text>
<text x="210.6" y="88.6">TMPR_ADC1</text>
<text x="247" y="88.6">TMPR_ADC2</text>
<text x="38.2" y="91.9">ECA</text>
<text x="38.3" y="93.6">ECB</text>
<text x="56.8" y="90.3">TXD</text>
<text x="97.1" y="90">P14</text>
<text x="97.1" y="93.4">P15</text>
<text x="120.8" y="90">LIN3</text>
<text x="120.8" y="93.4">HIN3</text>
<text x="149.9" y="92.8">PUMP_A</text>
<text x="150" y="91.1">PUMP_B</text>
<text x="38.2" y="114">ECA</text>
<text x="38.3" y="112.3">ECB</text>
<text x="66.2" y="131">RXD</text>
<text x="116.7" y="127.6">TEC_CRT_PGAN</text>
<text x="116.8" y="131">TEC_CRT_PGAP</text>
<text x="66.3" y="134.4">TXD</text>
<text x="70.4" y="137.8">SWCLK</text>
<text x="115.7" y="137.8">PUMP_B</text>
<text x="116" y="134.4">CRT_PUMP</text>
<text x="174.3" y="136.1">TEC_CRT_PGAN</text>
<text x="245" y="134.4">LIMIT_SW1</text>
<text x="70.7" y="141.1">SWDIO</text>
<text x="111.6" y="141.1">FAN_FG</text>
<text x="173.5" y="142.8">TEC_PWM0</text>
<text x="174.4" y="139.4">TEC_CRT_PGAP</text>
<text x="115.7" y="144.5">PUMP_A</text>
<text x="116.6" y="147.9">LIMIT_SW1</text>
<text x="173.5" y="149.6">TEC_PWM1</text>
<text x="174" y="146.2">TEC_DIR0</text>
<text x="116.1" y="154.7">TMPR_ADC1</text>
<text x="116.1" y="151.3">TMPR_ADC2</text>
<text x="174" y="153">TEC_DIR1</text>
<text x="115.9" y="158.1">TEC_PWM0</text>
<text x="116.4" y="161.5">TEC_DIR0</text>
<text x="173.7" y="156.4">TMPR_ADC1</text>
<text x="173.7" y="159.8">TMPR_ADC2</text>
<text x="61.6" y="164.9">TEC_DIR1</text>
<text x="115.9" y="164.9">TEC_PWM1</text>
<text x="173.4" y="166.6">FAN_FG</text>
<text x="174.2" y="163.2">LIMIT_SW1</text>
<text x="173.2" y="173.4">PUMP_A</text>
<text x="173.3" y="170">PUMP_B</text>
<text x="28" y="188">SWCLK</text>
<text x="28.2" y="189.7">SWDIO</text>
</g>
<text font-size="1.5" fill="#292929" x="86.9" y="27.6">GND</text>
<g font-size="1.5" fill="#0e0e0e">
<text x="260.2" y="46.2">R14</text>
<text x="260.2" y="47.9">2.4K</text>
<text x="240.9" y="53.2">FAN</text>
<text x="255.2" y="53">R15</text>
<text x="261.3" y="51.3">C15</text>
<text x="261.3" y="53">0.01UF</text>
<text x="255.2" y="54.7">NC</text>
</g>
<g font-size="1.4" fill="#0e0e0e">
<text x="18.3" y="14.1">GND</text>
<text x="18.3" y="21.8">+12V</text>
<text x="87.6" y="20.7">U1</text>
<text x="87.6" y="22.3">L78M05CDT-TR</text>
<text x="160.4" y="21.9">R10</text>
<text x="160.4" y="23.4">51Ω</text>
<text x="168.4" y="20.9">R7</text>
<text x="168.4" y="22.4">10kΩ</text>
<text x="184.5" y="22.6">TEC1</text>
<text x="204" y="20.9">R8</text>
<text x="204" y="22.4">10kΩ</text>
<text x="210.4" y="21.9">R9</text>
<text x="210.4" y="23.4">51Ω</text>
<text x="30.2" y="28.5">C1</text>
<text x="37" y="28.5">C2</text>
<text x="44.6" y="28.5">C3</text>
<text x="52.9" y="28.5">D1</text>
<text x="103.9" y="28.5">C4</text>
<text x="112.3" y="28.5">C5</text>
<text x="121" y="28.5">R1</text>
<text x="177.7" y="25.1">Q1</text>
<text x="182" y="24.3">XT30PW-M</text>
<text x="192.6" y="25.1">Q2</text>
<text x="30.2" y="30.1">330uF</text>
<text x="37" y="30.1">22uF</text>
<text x="44.6" y="30.1">100nF</text>
<text x="52.9" y="30.1">SMAJ14A_C908768</text>
<text x="103.9" y="30.1">22uF</text>
<text x="112.3" y="30.1">100nF</text>
<text x="121" y="30.1">1kΩ</text>
<text x="121.5" y="35.3">LED1</text>
<text x="121.5" y="36.8">XL-1608SURC-06</text>
<text x="162.1" y="37.2">R5</text>
<text x="162.1" y="38.7">51Ω</text>
<text x="176.7" y="40.5">Q3</text>
<text x="193.6" y="40.5">Q4</text>
<text x="210.4" y="37.2">R6</text>
<text x="210.4" y="38.7">51Ω</text>
<text x="169.2" y="43.8">R3</text>
<text x="169.2" y="45.3">10kΩ</text>
<text x="205.6" y="43.8">R4</text>
<text x="205.6" y="45.3">10kΩ</text>
<text x="196.4" y="50.5">R24</text>
<text x="196.4" y="52.2">1kΩ</text>
<text x="188" y="57.4">R2</text>
<text x="188" y="58.9">5mΩ</text>
<text x="196.4" y="59.1">R28</text>
<text x="196.4" y="60.8">1kΩ</text>
<text x="25.8" y="76.9">TP15</text>
<text x="31.7" y="82">TP16</text>
<text x="36" y="82">TP17</text>
<text x="161.5" y="82">C7</text>
<text x="161.5" y="83.5">100nF</text>
<text x="170.1" y="82">R13</text>
<text x="170.1" y="83.5">10kΩ</text>
<text x="179.9" y="83.5">U2</text>
<text x="233.6" y="82.8">R18</text>
<text x="270" y="82.8">R21</text>
<text x="39.3" y="88.7">100Ω</text>
<text x="43.2" y="87.9">R26</text>
<text x="43.2" y="89.6">R27</text>
<text x="179.9" y="85">MX1618</text>
<text x="226.1" y="87">R19</text>
<text x="226.1" y="88.7">1kΩ</text>
<text x="233.6" y="84.3">10kΩ</text>
<text x="262.5" y="87">R20</text>
<text x="262.5" y="88.7">1kΩ</text>
<text x="270" y="84.3">10kΩ</text>
<text x="11.4" y="91.3">CN1</text>
<text x="11.4" y="92.8">ZX-MX1.25-6PWT</text>
<text x="39.3" y="90.4">100Ω</text>
<text x="160.9" y="92.1">R11</text>
<text x="160.9" y="90.4">R12</text>
<text x="164.2" y="93">51Ω</text>
<text x="164.2" y="91.3">51Ω</text>
<text x="225" y="92.1">C8</text>
<text x="225" y="93.6">100nF</text>
<text x="236.5" y="93.8">NTC1</text>
<text x="261.4" y="92.1">C9</text>
<text x="261.4" y="93.6">100nF</text>
<text x="272.9" y="93.8">NTC2</text>
<text x="50.2" y="96.4">D2</text>
<text x="55.3" y="96.4">D3</text>
<text x="55.3" y="97.9">PESD3V3S1BA-N</text>
<text x="167.4" y="98">C6</text>
<text x="167.4" y="99.6">22uF</text>
<text x="198.5" y="96.4">PUMP1</text>
<text x="29.2" y="104.8">TP18</text>
<text x="33.4" y="104.9">TP19</text>
<text x="12" y="114.2">ENCODE1</text>
<text x="21.7" y="119" transform="rotate(-90 21.7 119)">ZX-MX1.25-3PWT</text>
<text x="74.2" y="121.8">C11</text>
<text x="74.2" y="123.4">100nF</text>
<text x="85" y="125.2">CMS32M6526CGE24SS</text>
<text x="92.9" y="123.3">U8</text>
<text x="168.5" y="127.8">TP1</text>
<text x="168.5" y="131.1">TP2</text>
<text x="267.5" y="128.6">R23</text>
<text x="267.5" y="130.1">10kΩ</text>
<text x="168.5" y="134.5">TP3</text>
<text x="168.5" y="137.9">TP4</text>
<text x="258.8" y="137.9">C10</text>
<text x="259.9" y="132.8">R22</text>
<text x="260" y="134.5">1kΩ</text>
<text x="62.7" y="143">C14</text>
<text x="168.5" y="141.3">TP5</text>
<text x="258.8" y="139.4">100nF</text>
<text x="271.3" y="139.6">SW1</text>
<text x="47.4" y="149.8">R25</text>
<text x="48.3" y="145.5">C13</text>
<text x="48.3" y="147.2">1uF</text>
<text x="62.7" y="146.4">1uF</text>
<text x="168.5" y="144.7">TP6</text>
<text x="168.5" y="148.1">TP7</text>
<text x="47.4" y="151.5">1kΩ</text>
<text x="168.5" y="151.5">TP8</text>
<text x="168.5" y="154.9">TP9</text>
<text x="47.2" y="158.3">C12</text>
<text x="47.2" y="159.9">1uF</text>
<text x="168.5" y="158.3">TP10</text>
<text x="168.5" y="161.7">TP11</text>
<text x="168.5" y="165.1">TP12</text>
<text x="168.5" y="168.5">TP13</text>
<text x="168.5" y="171.9">TP14</text>
<text x="17.4" y="182.3">H1</text>
</g>
<g font-size="1.4" fill="#1c1c1c">
<text x="175.8" y="31.7">TEC_OUT1</text>
<text x="187.7" y="31.7">TEC_OUT2</text>
</g>
<g font-size="1.3">
<text x="26.2" y="4.4">1</text>
<text x="74.9" y="4.4">2</text>
<text x="123.7" y="4.4">3</text>
<text x="172.4" y="4.4">4</text>
<text x="221.2" y="4.4">5</text>
<text x="270" y="4.4">6</text>
<text x="32.2" y="13.1">GND</text>
<text x="184.3" y="14.8">+12V</text>
<text x="49.7" y="22.4">+12V</text>
<text x="78.5" y="22.4">+12V</text>
<text x="100.1" y="20.7">VCC5V</text>
<text x="3.5" y="29.2">A</text>
<text x="88.4" y="30" transform="rotate(-90 88.4 30)">2</text>
<text x="292.6" y="29.2">A</text>
<text x="50" y="35.8">GND</text>
<text x="247.8" y="35.4">+12V</text>
<text x="87.2" y="40">GND</text>
<text x="118.5" y="42.6">GND</text>
<text x="242.4" y="47.2">3</text>
<text x="242.4" y="45.5">4</text>
<text x="257.5" y="42.2">VCC5V</text>
<text x="242.4" y="50.5">1</text>
<text x="242.4" y="48.9">2</text>
<text x="246.3" y="54.8">GND</text>
<text x="185.4" y="65.5">GND</text>
<text x="258.2" y="61.6">GND</text>
<text x="167.7" y="71.6">GND</text>
<text x="29" y="74.2">VCC5V</text>
<text x="230.5" y="75">VCC5V</text>
<text x="266.9" y="75">VCC5V</text>
<text x="3.5" y="80.6">B</text>
<text x="19.4" y="83.4">GND</text>
<text x="193.1" y="82.6">GND</text>
<text x="292.6" y="80.6">B</text>
<text x="182.8" y="92.6">AGND</text>
<text x="182.9" y="90.9">PGND</text>
<text x="189.1" y="90.3">7</text>
<text x="189.1" y="91.9">6</text>
<text x="19.4" y="98.6">GND</text>
<text x="33" y="101.1">GND</text>
<text x="148.8" y="96.9">+12V</text>
<text x="221.9" y="101.1">GND</text>
<text x="231.2" y="101.1">GND</text>
<text x="258.3" y="101.1">GND</text>
<text x="267.6" y="101.1">GND</text>
<text x="47.4" y="105.4">GND</text>
<text x="164.3" y="105.4">GND</text>
<text x="27.2" y="108.9">GND</text>
<text x="27.2" y="119">GND</text>
<text x="71.1" y="114">GND</text>
<text x="31.3" y="120.7">GND</text>
<text x="264.4" y="120.8">VCC5V</text>
<text x="3.5" y="132">C</text>
<text x="174.5" y="129.2">+12V</text>
<text x="292.6" y="132">C</text>
<text x="51.7" y="135.2">GND</text>
<text x="176.2" y="132.6">GND</text>
<text x="55.2" y="145.4">VCC5V</text>
<text x="255.7" y="146.9">GND</text>
<text x="265" y="146.9">GND</text>
<text x="38.3" y="154.6">+12V</text>
<text x="44" y="165.6">GND</text>
<text x="22.8" y="179.6">GND</text>
<text x="3.4" y="183.4">D</text>
<text x="292.6" y="183.4">D</text>
<text x="17.2" y="191.3">1</text>
<text x="17.2" y="189.7">2</text>
<text x="17.2" y="187.9">3</text>
<text x="17.2" y="186.2">4</text>
<text x="22.1" y="193.9">VCC5V</text>
<text x="26.2" y="206.7">1</text>
<text x="74.9" y="206.7">2</text>
<text x="123.7" y="206.7">3</text>
<text x="172.4" y="206.7">4</text>
<text x="221.2" y="206.7">5</text>
<text x="270" y="206.7">6</text>
</g>
<g font-size="1.3" fill="#292929">
<text x="16.3" y="15.7">1</text>
<text x="16.3" y="17.4">2</text>
<text x="19.6" y="16.3">14</text>
<text x="23.1" y="17.4">3</text>
<text x="23.1" y="15.7">4</text>
<text x="16.3" y="23.3">1</text>
<text x="19.6" y="18">23</text>
<text x="19.6" y="24">14</text>
<text x="23.1" y="23.3">4</text>
<text x="16.3" y="25">2</text>
<text x="19.6" y="25.7">23</text>
<text x="23.1" y="25">3</text>
<text x="81.5" y="24.1">1</text>
<text x="84.8" y="24.8">IN</text>
<text x="89.8" y="24.8">OUT</text>
<text x="95.1" y="24.1">3</text>
<text x="181.4" y="25.8">3</text>
<text x="184.7" y="26.5">3</text>
<text x="185.6" y="29.1" transform="rotate(-90 185.6 29.1)">+</text>
<text x="186.6" y="26.5">4</text>
<text x="187.3" y="29.1" transform="rotate(-90 187.3 29.1)">-</text>
<text x="189.9" y="25.8">4</text>
<text x="184.9" y="32.5" transform="rotate(-90 184.9 32.5)">2</text>
<text x="186.6" y="32.5" transform="rotate(-90 186.6 32.5)">1</text>
<text x="25.7" y="83.2" transform="rotate(-90 25.7 83.2)">7</text>
<text x="26.4" y="86.6" transform="rotate(-90 26.4 86.6)">7</text>
<text x="27.4" y="86.7">6</text>
<text x="27.4" y="88.4">5</text>
<text x="30.7" y="86">6</text>
<text x="30.7" y="87.7">5</text>
<text x="30.7" y="89.4">4</text>
<text x="172.1" y="88.6">1</text>
<text x="175.4" y="89.2">Isence</text>
<text x="183" y="89.2">OUTB</text>
<text x="185" y="87.5">EP</text>
<text x="189.1" y="88.6">8</text>
<text x="189.1" y="86.9">9</text>
<text x="234.7" y="89.4">1</text>
<text x="234.7" y="87.7">2</text>
<text x="238" y="88.4">2</text>
<text x="271.1" y="89.4">1</text>
<text x="271.1" y="87.7">2</text>
<text x="274.4" y="88.4">2</text>
<text x="26.4" y="95.3" transform="rotate(-90 26.4 95.3)">8</text>
<text x="27.4" y="90.1">4</text>
<text x="27.4" y="91.8">3</text>
<text x="27.4" y="93.5">2</text>
<text x="27.4" y="95.2">1</text>
<text x="30.7" y="91.1">3</text>
<text x="30.7" y="92.8">2</text>
<text x="30.7" y="94.5">1</text>
<text x="172.1" y="90.3">2</text>
<text x="172.1" y="91.9">3</text>
<text x="172.1" y="93.6">4</text>
<text x="175.4" y="90.9">INB</text>
<text x="175.4" y="92.6">INA</text>
<text x="175.4" y="94.3">VM</text>
<text x="183" y="94.3">OUTA</text>
<text x="189.1" y="93.6">5</text>
<text x="197.5" y="91.9">1</text>
<text x="197.5" y="90.3">2</text>
<text x="200.8" y="92.6">1</text>
<text x="200.8" y="90.9">2</text>
<text x="238" y="90.1">1</text>
<text x="274.4" y="90.1">1</text>
<text x="25.7" y="98.6" transform="rotate(-90 25.7 98.6)">8</text>
<text x="23.2" y="108.7" transform="rotate(-90 23.2 108.7)">4</text>
<text x="23.9" y="112" transform="rotate(-90 23.9 112)">4</text>
<text x="25.7" y="113.9">2</text>
<text x="25.7" y="112.2">3</text>
<text x="29" y="113.2">2</text>
<text x="29" y="111.5">3</text>
<text x="23.2" y="119" transform="rotate(-90 23.2 119)">5</text>
<text x="23.9" y="115.7" transform="rotate(-90 23.9 115.7)">5</text>
<text x="25.7" y="115.6">1</text>
<text x="29" y="114.9">1</text>
<text x="78.1" y="126.7">1</text>
<text x="78.1" y="130.1">2</text>
<text x="81.4" y="127.4">P02/AN10/A0O</text>
<text x="81.4" y="130.8">P03/AN11</text>
<text x="97.6" y="130.8">P00/AN8/A0P</text>
<text x="98.2" y="127.4">P0/AN9/A0N</text>
<text x="108.6" y="126.7">24</text>
<text x="108.6" y="130.1">23</text>
<text x="78.1" y="133.5">3</text>
<text x="78.1" y="136.9">4</text>
<text x="81.4" y="134.2">P04/AN12</text>
<text x="81.4" y="137.6">P06/SWC</text>
<text x="96.6" y="134.2">P27/AN17/A2N</text>
<text x="96.7" y="137.6">P26/AN16/ANP</text>
<text x="108.6" y="136.9">21</text>
<text x="108.6" y="133.5">22</text>
<text x="268.6" y="135.2">1</text>
<text x="268.6" y="133.5">2</text>
<text x="271.9" y="135.9">1</text>
<text x="271.9" y="134.2">2</text>
<text x="78.1" y="140.3">5</text>
<text x="78.1" y="143.7">6</text>
<text x="81.4" y="141">P07/SWD</text>
<text x="96.6" y="141">P25/AN15/A1N</text>
<text x="108.6" y="143.7">19</text>
<text x="108.6" y="140.3">20</text>
<text x="78.1" y="147.1">7</text>
<text x="81.4" y="144.4">VSS</text>
<text x="81.4" y="147.7">VDD</text>
<text x="97.7" y="144.4">P24/A14/A1P</text>
<text x="100.6" y="147.7">P22/AN6</text>
<text x="108.6" y="147.1">18</text>
<text x="78.1" y="150.5">8</text>
<text x="78.1" y="153.8">9</text>
<text x="81.4" y="151.1">VBB1/LDO</text>
<text x="81.4" y="154.5">VBB2</text>
<text x="100.6" y="154.5">P20/AN4</text>
<text x="100.6" y="151.1">P21/AN5</text>
<text x="108.6" y="153.8">16</text>
<text x="108.6" y="150.5">17</text>
<text x="77.2" y="157.3">10</text>
<text x="77.2" y="160.7">11</text>
<text x="81.4" y="158">P3_OUT</text>
<text x="81.4" y="161.4">N3_OUT</text>
<text x="100.9" y="158">N1_OUT</text>
<text x="101.1" y="161.4">P1_OUT</text>
<text x="108.6" y="160.7">14</text>
<text x="108.6" y="157.3">15</text>
<text x="77.2" y="164.1">12</text>
<text x="81.4" y="164.8">P2_OUT</text>
<text x="100.9" y="164.8">N2_OUT</text>
<text x="108.6" y="164.1">13</text>
</g>
<g font-size=".4" fill="#616161">
<text x="172.6" y="39.7">G</text>
<text x="174.6" y="38.2">D</text>
<text x="174.6" y="41.7">S</text>
<text x="197.1" y="38.2">D</text>
<text x="197.1" y="41.7">S</text>
<text x="199.1" y="39.7">G</text>
</g>
</svg>
